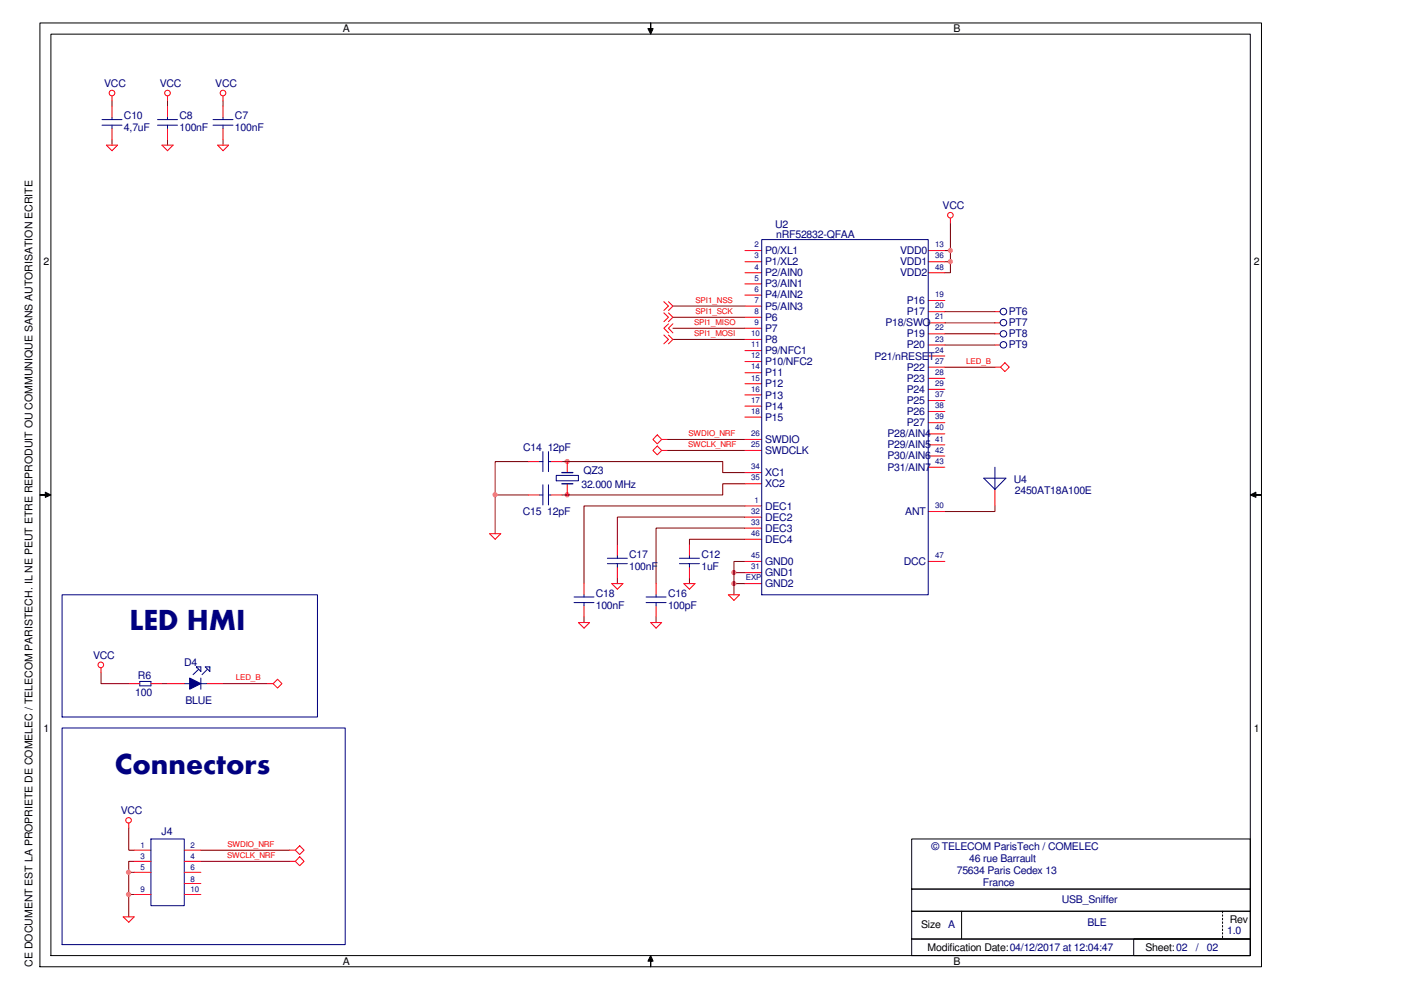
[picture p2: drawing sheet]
<svg xmlns="http://www.w3.org/2000/svg" width="297mm" height="210mm" viewBox="0 0 297 210" stroke-linecap="round" stroke-linejoin="round" font-family="sans-serif">
<path d="M23.7 21.3v1.2M23.7 29.6v1.2M35.5 21.3v1.2M35.5 29.6v1.2M47.3 21.3v1.2M47.3 29.6v1.2M141.5 95.5h16.4M141.5 93.2h16.4M155.6 123.7h2.3" fill="none" stroke="#800000" stroke-width=".21"/>
<circle cx="155.6" cy="123.7" r=".45" fill="#f0f"/>
<circle cx="155.6" cy="123.7" r=".45" fill="none" stroke="#f0f" stroke-width=".21"/>
<path d="M155.6 121.4h2.3" fill="none" stroke="#800000" stroke-width=".21"/>
<circle cx="155.6" cy="121.4" r=".45" fill="#f0f"/>
<circle cx="155.6" cy="121.4" r=".45" fill="none" stroke="#f0f" stroke-width=".21"/>
<path d="M142.7 69.6h15.2M142.7 67.3h15.2M142.7 72h15.2M157.9 119h-2.3v7.1M27.3 175.6v4.7h1.1M27.3 189.7h1.1M28.4 182.6h-1.1v11.8" fill="none" stroke="#800000" stroke-width=".21"/>
<circle cx="27.3" cy="189.6" r=".46" fill="#f0f"/>
<circle cx="27.3" cy="189.6" r=".46" fill="none" stroke="#f0f" stroke-width=".21"/>
<path d="M27.3 185h1.1" fill="none" stroke="#800000" stroke-width=".21"/>
<circle cx="27.3" cy="184.9" r=".45" fill="#f0f"/>
<circle cx="27.3" cy="184.9" r=".45" fill="none" stroke="#f0f" stroke-width=".21"/>
<path d="M120.3 97.9h.1M42.6 180.3h18.8M42.6 182.6h18.8" fill="none" stroke="#800000" stroke-width=".21"/>
<circle cx="120.2" cy="97.8" r=".44" fill="#f0f"/>
<circle cx="120.2" cy="97.8" r=".44" fill="none" stroke="#f0f" stroke-width=".21"/>
<path d="M120.3 104.9h.1" fill="none" stroke="#800000" stroke-width=".21"/>
<circle cx="120.2" cy="104.9" r=".45" fill="#f0f"/>
<circle cx="120.2" cy="104.9" r=".45" fill="none" stroke="#f0f" stroke-width=".21"/>
<path d="M112.1 97.9h-7.1v15.3M105 104.9h7.1" fill="none" stroke="#800000" stroke-width=".21"/>
<circle cx="105" cy="104.9" r=".46" fill="#f0f"/>
<circle cx="105" cy="104.9" r=".46" fill="none" stroke="#f0f" stroke-width=".21"/>
<g fill="none" stroke="#800000" stroke-width=".21">
<path d="M200.3 55.5h1.2M201.5 47.2v10.6h-1.2M142.7 64.9h15.2M200.3 66.1h10.6M200.3 68.5h10.6M200.3 70.8h10.6M200.3 73.2h10.6M200.3 77.9h10.6M119.1 97.9h34.1v2.3h4.7M157.9 114.3h-11.7v1.2M157.9 112h-18.8v11.7M157.9 109.6h-27v5.9"/>
<path d="M157.9 107.3h-34.1v16.4M157.9 102.6h-4.7v2.3h-34.1M123.8 130.8v1.2M130.9 122.6v1.1M139.1 130.8v1.2M146.2 122.6v1.1M21.4 142.6v2.3h5.9M34.3 144.9h1.2M47.3 144.9h9.4"/>
</g>
<circle cx="201.5" cy="55.5" r=".44" fill="#f0f"/>
<circle cx="201.5" cy="55.5" r=".44" fill="none" stroke="#f0f" stroke-width=".21"/>
<path d="M200.3 53.1h1.2" fill="none" stroke="#800000" stroke-width=".21"/>
<circle cx="201.5" cy="53.1" r=".44" fill="#f0f"/>
<circle cx="201.5" cy="53.1" r=".44" fill="none" stroke="#f0f" stroke-width=".21"/>
<path d="M210.9 107.3v1.2h-10.6" fill="none" stroke="#800000" stroke-width=".21"/>
<g fill="none" stroke="#f00" stroke-width=".21">
<path d="M22.6 30.8h2.3l-1.2 1.2zM23.7 20.4v.9M23.7 22.5v2.4M23.7 27.2v2.4M34.3 30.8h2.4l-1.2 1.2zM35.5 20.4v.9M35.5 22.5v2.4M35.5 27.2v2.4M46.1 30.8h2.4l-1.2 1.2zM47.3 20.4v.9M47.3 22.5v2.4M47.3 27.2v2.4"/>
<path d="M157.9 53.1h3.6M157.9 55.5h3.6M157.9 57.8h3.6M196.8 53.1h3.5M196.8 55.5h3.5M196.8 57.8h3.5M201.5 46.3v.9M140.8 66.3l.9 1-.9 .9M140.8 71l.9 1-.9 .9M140.8 64l.9 .9-.9 .9M141.7 68.7l-.9 .9 .9 1M141.7 66.3l1 1-1 .9"/>
<path d="M141.7 71l1 1-1 .9M141.7 64l1 .9-1 .9M142.7 68.7l-1 .9 1 1M157.9 60.2h3.6M157.9 62.6h3.6M157.9 64.9h3.6M157.9 67.3h3.6M157.9 69.6h3.6M157.9 72h3.6M157.9 74.3h3.6M157.9 76.7h3.6M157.9 79h3.6"/>
<path d="M196.8 63.7h3.5M196.8 66.1h3.5M196.8 68.5h3.5M196.8 70.8h3.5M196.8 73.2h3.5M196.8 75.5h3.5M196.8 77.9h3.5M112.1 97.9h2.3M116.8 97.9h2.3M139.4 92.2l.9 1-.9 .9-1-.9zM139.4 94.6l.9 .9-.9 .9-1-.9zM140.3 95.5h1.2"/>
<path d="M140.3 93.2h1.2M157.9 81.4h3.6M157.9 83.7h3.6M157.9 86.1h3.6M157.9 88.4h3.6M157.9 95.5h3.6M157.9 93.2h3.6M196.8 80.2h3.5M196.8 82.5h3.5M196.8 84.9h3.5M196.8 87.2h3.5M196.8 89.6h3.5"/>
<path d="M196.8 92h3.5M196.8 94.3h3.5M196.8 96.7h3.5M196.8 99.1h3.5M103.8 113.2h2.4l-1.2 1.1zM112.1 104.9h2.3M116.8 104.9h2.3M130.9 115.5v2.4M157.9 100.2h3.6M157.9 102.6h3.6M157.9 107.3h3.6M157.9 109.6h3.6"/>
<path d="M157.9 112h3.6M157.9 114.3h3.6M157.9 119h3.6M196.8 119h3.5M196.8 108.5h3.5M122.6 132h2.4l-1.2 1.2zM123.8 123.7v2.4M123.8 128.5v2.3M129.7 123.7h2.4l-1.2 1.2zM130.9 120.2v2.4M138 132h2.3l-1.2 1.2zM139.1 123.7v2.4"/>
<path d="M139.1 128.5v2.3M145 123.7h2.4l-1.2 1.2zM154.4 126.1h2.4l-1.2 1.2zM157.9 121.4h3.6M157.9 123.7h3.6M35.5 144.9h3.6M43.8 144.9h3.5M27.3 174.5v1.1M26.1 194.4h2.3l-1.1 1.1zM28.4 180.3h3.6M28.4 182.6h3.6M28.4 185h3.6"/>
<path d="M28.4 189.7h3.6M39.1 180.3h3.5M39.1 182.6h3.5M39.1 185h3.5M39.1 189.7h3.5M39.1 187.3h3.5M61.4 180.3h1.2M61.4 182.6h1.2M62.6 180.3l.9-1 1 1-1 .9zM63.5 181.7l1 .9-1 1-.9-1z"/>
<circle cx="23.7" cy="19.7" r=".6"/>
<circle cx="35.5" cy="19.7" r=".6"/>
<circle cx="47.3" cy="19.7" r=".6"/>
<circle cx="201.5" cy="45.6" r=".59"/>
<circle cx="27.3" cy="173.9" r=".58"/>
</g>
<g fill="none" stroke="#000080" stroke-width=".21">
<path d="M21.6 25.4h4.3M21.6 26.5h4.3M23.7 24.9v.5M23.7 26.5v.7M33.4 25.4h4.2M33.4 26.5h4.2M35.5 24.9v.5M35.5 26.5v.7M45.2 25.4h4.2M45.2 26.5h4.2M47.3 24.9v.5M47.3 26.5v.7"/>
<path d="M161.5 50.8h35.3v75.3h-35.3zM114.4 97.9h.7M115.1 95.8v4.2M116.3 95.8v4.2M116.3 97.9h.5M114.4 104.9h.7M115.1 102.8v4.3M116.3 102.8v4.3M116.3 104.9h.5M128.8 118.4h4.2M128.8 119.5h4.2M130.9 117.9v.5"/>
<path d="M130.9 119.5v.7M121.7 126.6h4.2M121.7 127.8h4.2M123.8 126.1v.5M123.8 127.8v.7M137 126.6h4.2M137 127.8h4.2M139.1 126.1v.5M139.1 127.8v.7M39.1 144.9h1.1M41.7 141.4h.1M41.7 141.4h.9v1z"/>
<path d="M42.1 141.9l-1.2 1.1M43.5 141.4h1v1zM44 141.9l-1.2 1.1M32 177.9h7.1v14.1h-7.1z"/>
</g>
<g fill="#000">
<path d="M138 4.9v1.2h.5l-.5 1.1-.6-1.1h.6z" fill-rule="evenodd"/>
<path d="M8.5 104.9h1.1v-.5l1.2 .5-1.2 .6v-.6z" fill-rule="evenodd"/>
<path d="M265.1 104.9l1.2-.5v.5h1.2h-1.2v.6z" fill-rule="evenodd"/>
<path d="M138 202.6l.5 1.2h-.5v1.2v-1.2h-.6z" fill-rule="evenodd"/>
</g>
<g fill="none" stroke="#000" stroke-width=".21">
<path d="M8.5 4.9h259v200.1h-259zM10.8 7.2h254.3v195.4h-254.3zM138 4.9v1.2h.5l-.5 1.1-.6-1.1h.6zM8.5 104.9h1.1v-.5l1.2 .5-1.2 .6v-.6zM265.1 104.9l1.2-.5v.5h1.2h-1.2v.6zM193.3 177.9h71.8v10.6h-71.8zM193.3 199.1h71.8v3.5h-71.8zM193.3 188.5h71.8v4.7h-71.8zM193.3 193.2h71.8v5.9h-71.8zM203.9 193.2v5.9M240.4 199.1h24.7v3.5h-24.7zM259.2 193.2v.3"/>
<path d="M259.2 194v.3M259.2 194.7v.3M259.2 195.5v.3M259.2 196.2v.4M259.2 197v.3M259.2 197.7v.3M259.2 198.5v.3M138 202.6l.5 1.2h-.5v1.2v-1.2h-.6z"/>
</g>
<path d="M44.5 141.4h.1" fill="none" stroke="#0ff" stroke-width=".23"/>
<path d="M40.2 143.8l2.4 1.1-2.4 1.2z" fill="#000080"/>
<g fill="none" stroke="#000080" stroke-width=".21">
<path d="M210.9 99.1v4.7M117.9 100.8h4.7v1.1h-4.7zM144.1 118.4h4.2M144.1 119.5h4.2M146.2 117.9v.5M146.2 119.5v.7M208.6 101.4h4.7l-2.4 2.4zM13.2 126.1h54.1v25.9h-54.1zM13.2 154.3h60v46h-60zM29.6 144.5h2.4v.9h-2.4zM40.2 143.8l2.4 1.1-2.4 1.2zM42.6 143.8v2.3"/>
<path d="M42.6 144.9h1.2"/>
<circle cx="212.8" cy="66.1" r=".69"/>
<circle cx="212.8" cy="68.4" r=".69"/>
<circle cx="212.8" cy="73.1" r=".69"/>
<circle cx="212.8" cy="70.8" r=".69"/>
</g>
<g fill="none" stroke="#f00" stroke-width=".21">
<path d="M210.9 77.9h1.2M210.9 66.1h1.1M210.9 68.5h1.1M210.9 70.8h1.1M210.9 73.2h1.1M212.1 77.9l1-1 .9 1-.9 .9zM120.3 97.9v2.3M120.3 102.6v2.3M146.2 115.5v2.4M210.9 103.8v3.5M146.2 120.2v2.4M21.4 141.6v1"/>
<path d="M27.3 144.9h2.3M32 144.9h2.3M56.7 144.9h1.2M57.9 144.9l.9-.9 1 .9-1 1z"/>
<circle cx="21.4" cy="141" r=".6"/>
</g>
<path d="M119.1 102.6h2.4M119.1 100.2h2.4" fill="none" stroke="#000080" stroke-width=".28"/>
<g font-size="6.3" fill="#000080">
<text x="27.4" y="133.5">LED HMI</text>
<text x="24.3" y="164.1">Connectors</text>
</g>
<g font-size="2.2">
<text x="72.7" y="6.8">A</text>
<text x="202.2" y="6.8">B</text>
<text x="9.2" y="56.2">2</text>
<text x="265.9" y="56.2">2</text>
<text x="9.2" y="155.1">1</text>
<text x="265.9" y="155.1">1</text>
<text x="195.3" y="196.7">Size A</text>
<text x="260.7" y="195.7">Rev</text>
<text x="196.7" y="201.7">Modification Date:04/12/2017 at 12:04:47</text>
<text x="242.9" y="201.6">Sheet:02</text>
<text x="6.9" y="205" transform="rotate(-90 6.9 205)">CE DOCUMENT EST LA PROPRIETE DE COMELEC / TELECOM PARISTECH. IL NE PEUT ETRE REPRODUIT OU COMMUNIQUE SANS AUTORISATION ECRITE</text>
<text x="72.7" y="204.6">A</text>
<text x="202.2" y="204.6">B</text>
</g>
<g font-size="2.2" fill="#000080">
<text x="22.1" y="18.5">VCC</text>
<text x="33.9" y="18.5">VCC</text>
<text x="45.6" y="18.5">VCC</text>
<text x="26.3" y="25.2">C10</text>
<text x="26.3" y="27.9">4,7uF</text>
<text x="38.1" y="25.2">C8</text>
<text x="38.1" y="27.9">100nF</text>
<text x="49.8" y="25.2">C7</text>
<text x="49.8" y="27.9">100nF</text>
<text x="199.9" y="44.4">VCC</text>
<text x="162.2" y="53.9">P0/XL1</text>
<text x="164.3" y="48.3">U2</text>
<text x="164.6" y="50.5">nRF52832-QFAA</text>
<text x="190.8" y="53.9">VDD0</text>
<text x="162.2" y="58.6">P2/AIN0</text>
<text x="162.2" y="56.2">P1/XL2</text>
<text x="190.8" y="56.2">VDD1</text>
<text x="190.8" y="58.6">VDD2</text>
<text x="162.2" y="65.7">P5/AIN3</text>
<text x="162.2" y="63.3">P4/AIN2</text>
<text x="162.2" y="60.9">P3/AIN1</text>
<text x="192.3" y="64.5">P16</text>
<text x="162.2" y="70.4">P7</text>
<text x="162.2" y="68">P6</text>
<text x="187.7" y="69.2">P18/SWO</text>
<text x="192.3" y="71.5">P19</text>
<text x="192.3" y="66.8">P17</text>
<text x="213.9" y="66.8">PT6</text>
<text x="213.9" y="69.2">PT7</text>
<text x="213.9" y="71.5">PT8</text>
<text x="162.2" y="77.4">P10/NFC2</text>
<text x="162.2" y="75.1">P9/NFC1</text>
<text x="162.2" y="72.7">P8</text>
<text x="185.4" y="76.2">P21/nRESET</text>
<text x="192.3" y="73.9">P20</text>
<text x="213.9" y="73.9">PT9</text>
<text x="162.2" y="82.1">P12</text>
<text x="162.2" y="79.8">P11</text>
<text x="192.3" y="83.3">P24</text>
<text x="192.3" y="80.9">P23</text>
<text x="192.3" y="78.6">P22</text>
<text x="162.2" y="89.2">P15</text>
<text x="162.2" y="86.8">P14</text>
<text x="162.2" y="84.5">P13</text>
<text x="192.3" y="88">P26</text>
<text x="192.3" y="85.6">P25</text>
<text x="110.9" y="95.7">C14 12pF</text>
<text x="162.2" y="93.9">SWDIO</text>
<text x="188.2" y="95.1">P29/AIN5</text>
<text x="188.2" y="92.7">P28/AIN4</text>
<text x="192.3" y="90.4">P27</text>
<text x="123.7" y="100.5">QZ3</text>
<text x="162.2" y="96.3">SWDCLK</text>
<text x="162.2" y="101">XC1</text>
<text x="188.2" y="99.8">P31/AIN7</text>
<text x="188.2" y="97.4">P30/AIN6</text>
<text x="123.3" y="103.4">32.000 MHz</text>
<text x="162.2" y="103.3">XC2</text>
<text x="215" y="102.4">U4</text>
<text x="215.2" y="104.6">2450AT18A100E</text>
<text x="110.8" y="109.2">C15 12pF</text>
<text x="162.2" y="110.4">DEC2</text>
<text x="162.2" y="108">DEC1</text>
<text x="162.2" y="112.7">DEC3</text>
<text x="191.9" y="109.2">ANT</text>
<text x="133.4" y="118.2">C17</text>
<text x="148.7" y="118.2">C12</text>
<text x="162.2" y="115.1">DEC4</text>
<text x="162.2" y="119.8">GND0</text>
<text x="191.6" y="119.8">DCC</text>
<text x="133.4" y="120.8">100nF</text>
<text x="148.7" y="120.8">1uF</text>
<text x="162.2" y="124.5">GND2</text>
<text x="162.2" y="122.1">GND1</text>
<text x="126.3" y="126.5">C18</text>
<text x="126.3" y="129.1">100nF</text>
<text x="141.6" y="126.5">C16</text>
<text x="141.6" y="129.1">100pF</text>
<text x="19.7" y="139.7">VCC</text>
<text x="29.2" y="143.9">R6</text>
<text x="39.1" y="141.3">D4</text>
<text x="28.7" y="147.7">100</text>
<text x="39.3" y="149.3">BLUE</text>
<text x="25.6" y="172.7">VCC</text>
<text x="34.2" y="177">J4</text>
<text x="197.5" y="180.3">© TELECOM ParisTech / COMELEC</text>
<text x="202.9" y="185.4">75634 Paris Cedex 13</text>
<text x="205.5" y="182.8">46 rue Barrault</text>
<text x="208.4" y="187.9">France</text>
<text x="225.1" y="191.6">USB_Sniffer</text>
<text x="230.5" y="196.4">BLE</text>
<text x="253.5" y="201.6">/</text>
<text x="255.9" y="201.6">02</text>
<text x="260.2" y="198.1">1.0</text>
</g>
<g font-size="1.7" fill="#000080">
<text x="160" y="52.4">2</text>
<text x="198.3" y="52.4">13</text>
<text x="160" y="59.5">5</text>
<text x="160" y="57.1">4</text>
<text x="160" y="54.8">3</text>
<text x="198.3" y="54.8">36</text>
<text x="198.3" y="57.1">48</text>
<text x="160" y="64.2">7</text>
<text x="160" y="61.8">6</text>
<text x="198.3" y="65.4">20</text>
<text x="198.3" y="63">19</text>
<text x="159.3" y="71.2">10</text>
<text x="160" y="68.9">9</text>
<text x="160" y="66.5">8</text>
<text x="198.3" y="70.1">22</text>
<text x="198.3" y="67.7">21</text>
<text x="159.3" y="75.9">12</text>
<text x="159.3" y="73.6">11</text>
<text x="198.3" y="77.1">27</text>
<text x="198.3" y="74.8">24</text>
<text x="198.3" y="72.4">23</text>
<text x="159.3" y="83">16</text>
<text x="159.3" y="80.7">15</text>
<text x="159.3" y="78.3">14</text>
<text x="198.3" y="81.8">29</text>
<text x="198.3" y="79.5">28</text>
<text x="159.3" y="87.8">18</text>
<text x="159.3" y="85.4">17</text>
<text x="198.3" y="88.9">39</text>
<text x="198.3" y="86.6">38</text>
<text x="198.3" y="84.2">37</text>
<text x="159.3" y="92.5">26</text>
<text x="159.3" y="94.8">25</text>
<text x="198.3" y="96">42</text>
<text x="198.3" y="93.6">41</text>
<text x="198.3" y="91.3">40</text>
<text x="159.3" y="101.9">35</text>
<text x="159.3" y="99.5">34</text>
<text x="198.3" y="98.3">43</text>
<text x="160" y="106.6">1</text>
<text x="198.3" y="107.7">30</text>
<text x="159.3" y="113.6">46</text>
<text x="159.3" y="111.3">33</text>
<text x="159.3" y="108.9">32</text>
<text x="159.3" y="118.3">45</text>
<text x="198.3" y="118.3">47</text>
<text x="158.2" y="123.1">EXP</text>
<text x="159.3" y="120.7">31</text>
<text x="29.8" y="179.8">1</text>
<text x="40.4" y="179.8">2</text>
<text x="29.8" y="184.5">5</text>
<text x="29.8" y="182.2">3</text>
<text x="40.4" y="184.5">6</text>
<text x="40.4" y="182.2">4</text>
<text x="29.8" y="189.2">9</text>
<text x="40.4" y="189.2">10</text>
<text x="40.4" y="186.9">8</text>
</g>
<g font-size="1.7" fill="#f00">
<text x="147.4" y="64.3">SPI1_NSS</text>
<text x="147.1" y="71.3">SPI1_MOSI</text>
<text x="147.1" y="69">SPI1_MISO</text>
<text x="147.4" y="66.6">SPI1_SCK</text>
<text x="204.8" y="77.2">LED_B</text>
<text x="145.9" y="94.7">SWCLK_NRF</text>
<text x="146" y="92.4">SWDIO_NRF</text>
<text x="50" y="144.2">LED_B</text>
<text x="48.2" y="179.5">SWDIO_NRF</text>
<text x="48.1" y="181.9">SWCLK_NRF</text>
</g>
</svg>
